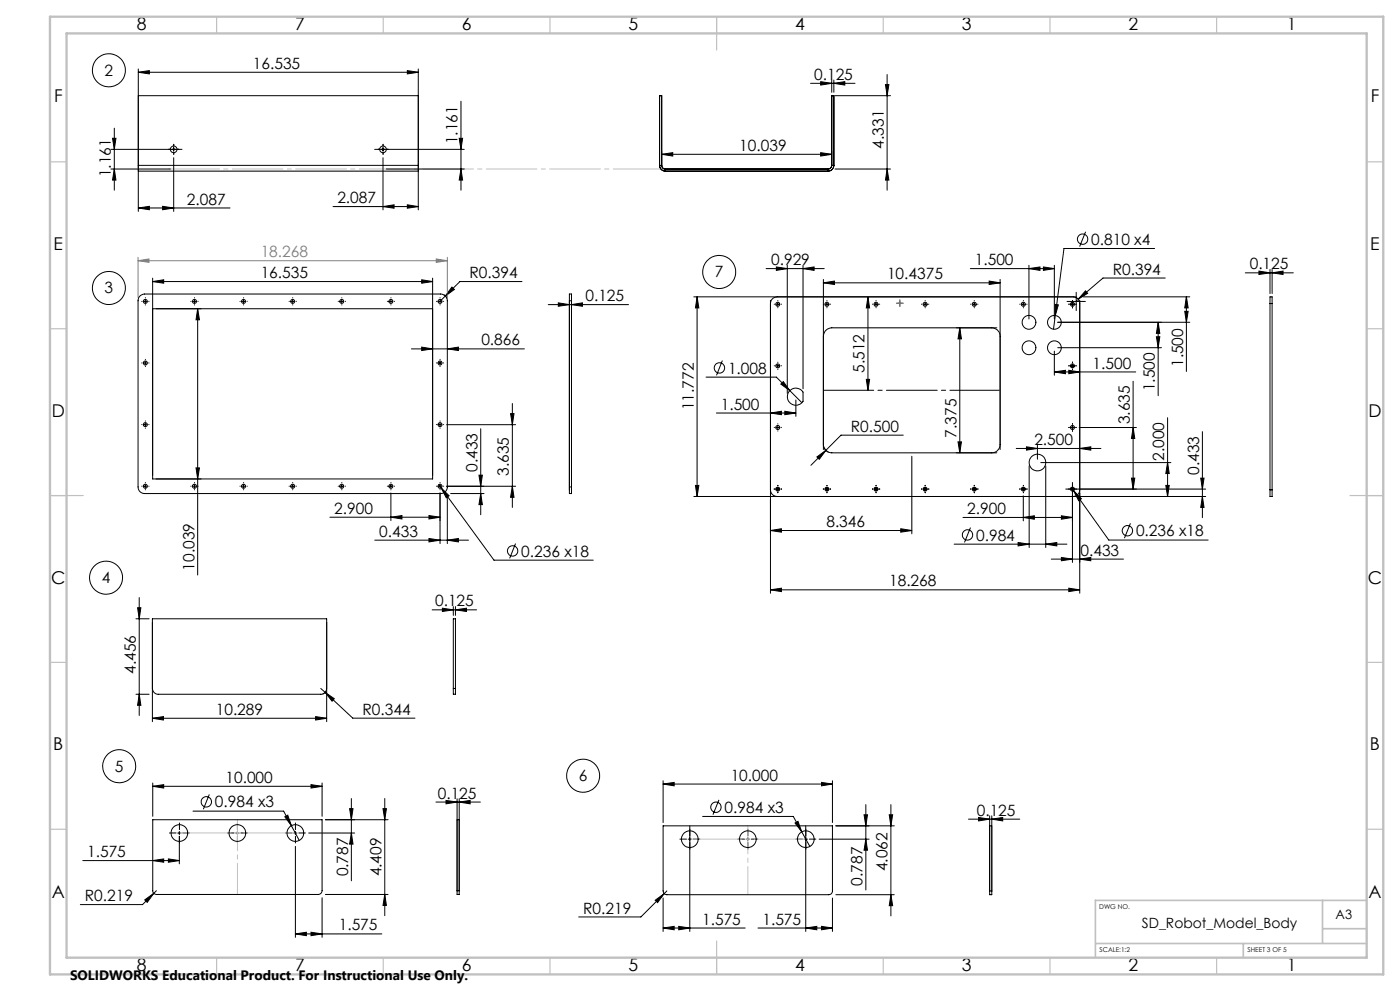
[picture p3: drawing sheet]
<svg xmlns="http://www.w3.org/2000/svg" width="420mm" height="297mm" viewBox="0 0 420 297" stroke-linecap="round" stroke-linejoin="round" font-family="sans-serif">
<g fill="none" stroke="#000" stroke-width=".3">
<path d="M34.3 38.4v18.6M41.5 21.7l3.3-.5v1zM41.5 20.7v29.6M41.5 21.7h84M122.2 21.2l3.3 .5-3.3 .5zM125.5 20.7v29.6M138.3 30.3v26.7M243.2 25h13.3M246.2 24.5l3.3 .5-3.3 .5zM249.5 24v3.7M250.2 25l3.2-.5v1zM250.2 24v3.7"/>
<path d="M250.5 28.7h16.7M265.6 25.4h1.1l-.6 3.3zM266.1 22.3v34.7M33.3 44.8h21.3M33.3 50.7h17.8M33.8 41.4h1l-.5 3.4zM34.3 50.7l.5 3.3h-1zM41.5 50.5v12.9M52.1 44.3v1M52.1 47.3v16.1M112.4 44.8h26.9M114.9 44.3v1"/>
<path d="M114.9 47.3v15.6M115.9 50.7h23.4M125.5 50.5v12.4M137.8 41.4h1l-.5 3.4zM138.3 50.7l.5 3.3h-1zM198.5 46.2l3.3-.4v1zM198.5 45.3v4.4M198.5 46.2h51M246.2 45.8l3.3 .4-3.3 .6zM249.5 45.3v4.4M250.5 50.7h16.7M266.1 50.7l.6 3.3h-1.1z"/>
<path d="M41.5 62.3l3.3-.5v1.1zM41.5 62.3h27.5M48.8 61.8l3.3 .5-3.3 .6zM99.9 61.9h25.6M114.9 61.9l3.3-.5v1zM122.2 61.4l3.3 .5-3.3 .5zM236.2 79.5v38.4M240.9 79.5v37M308.7 79.5v16.1M316.3 79.5v16.1M325.7 69.5l-1.8 4.4M346.4 74.5h-27.2l-3.1 24.1"/>
<path d="M43.1 90.3h1M43.6 89.8v1M45.8 84.4l3.3-.5v1zM45.8 83.4v59.1M45.8 84.4h84M46.8 92.5h13.5M57.8 90.3h1M58.3 89.8v1M59.3 92.5l.5 3.3h-1zM59.3 92.5v79.8M72.6 90.3h1M73.1 89.8v1"/>
<path d="M87.3 90.3h1M87.8 89.8v1M102 90.3h1M102.5 89.8v1M116.8 90.3h1M117.3 89.8v1M126.5 83.9l3.3 .5-3.3 .5zM129.8 83.4v59.1M131.5 90.3h1M132 89.8v1M133.1 88.3l.7 .7 .3 .5M133.6 88.7l-1.4 1.4"/>
<path d="M135.6 86l.7 .7-2.7 2zM156.6 84.4h-18.6l-4.4 4.3M164.5 91.3h24.1M167.5 90.8l3.3 .5-3.3 .5zM170.8 90.3v56.6M171.4 91.3l3.3-.5v1zM171.4 90.3v56.6M208.1 89h114.8M209.1 89l.6 3.3h-1.1zM209.1 89v59.8M229.8 80.5h17.5M231.1 90v87.8"/>
<path d="M232.8 91.2h1M232.9 80l3.3 .5-3.3 .5zM233.3 90.7v1M240.9 80.5l3.3-.5v1zM247 84.8l3.3-.6v1.1zM247 83.7v51M247 84.8h53M247.6 91.2h1M248.1 90.7v1M260.4 89l.5 3.3h-1zM260.4 89v28M262.3 91.2h1"/>
<path d="M262.8 90.7v1M277 91.2h1M277.5 90.7v1M286.9 98.2h12.1M287.9 98.2l.5 3.4h-1zM287.9 98.2v37.5M291.1 80.5h25.2M291.8 91.2h1M292.3 90.7v1M296.8 84.2l3.2 .6-3.2 .5zM300 83.7v51M306.5 91.2h1"/>
<path d="M307 90.7v1M308.7 80.5l3.3-.5v1zM313 80l3.3 .5-3.3 .5zM316.5 91.2l1 .2-.9 3.2zM317.3 96.6h39.6M320.1 90.3h5.5M321.2 91.2h1M321.7 90.7v1M322.7 89.1l1 1M322.9 87.6v5.5M323 90.1l-.1 .2M323.9 90v87.8"/>
<path d="M324.9 89h32M325.6 87.2l.7 .7-2.8 1.8zM347.5 96.6v22M347.5 96.6l.4 3.3h-1zM349.6 83.3h-18.7l-7.4 6.4M355.4 93.3h1l-.5 3.3zM355.9 89l.5 3.3h-1zM355.9 89v22.3M373.6 81.8h14.4M377.7 81.2l3.3 .6-3.3 .5zM381 80.7v7.3M381.6 81.8l3.3-.6v1.1z"/>
<path d="M381.6 80.7v7.3M43.1 108.8h1M43.6 108.3v1M123.4 104.6h33.9M126.5 104l3.3 .6-3.3 .5zM131.5 108.8h1M132 108.3v1M134.2 104.6l3.3-.6v1.1zM211.8 113h21.1l7.7 7.7M216.7 108.1l-1.8 4.4M232.8 109.6h1M233.3 109.1v1"/>
<path d="M234.2 115.1l.8-.7 2 2.7zM238.8 119.9v4.9M259.9 113.7h1l-.5 3.3zM316.3 111.5l3.3-.5v1zM316.3 105.2v7.3M316.3 111.5h24.4M317.3 104.2h31.1M320.6 111l3.3 .5-3.3 .5zM321.2 109.6h1M321.7 109.1v1M339.9 114.3v32.3M346.9 100.9h1l-.4 3.3z"/>
<path d="M43.1 127.3h1M43.6 126.7v1.1M131.5 127.3h1M132 126.7v1.1M134 127.3h20.7M144.2 128.5v25.8M153.2 124h1l-.5 3.3zM153.7 120.9v31.2M214.9 123.8h23.9M231.1 123.8l3.3-.5v1zM232.8 128.1h1M233.3 127.6v1"/>
<path d="M235.4 123.3l3.4 .5-3.4 .5zM245.1 136.9l2.7-1.9-2 2.7zM247.2 134.1l.5 .8 .9 .6M271 130.4h-18.7l-9 9M273.5 136.7v23.3M286.9 135.7h12.1M287.4 132.4h1l-.5 3.3zM304.9 134.4h25.4M307.9 133.9l3.3 .5-3.3 .5zM308.8 139.6v24.5M311.2 133.4v4.2M312.2 138.6h39.1"/>
<path d="M313.7 139.6v24.5M321.2 128.1h1M321.7 127.6v1M323.7 128.1h17.2M323.9 134.4l3.3-.5v1zM339.9 128.1l.5 3.3h-1zM350.3 125.2v23.6M350.3 138.6l.5 3.3h-1.1zM360.7 129.4v25.7M43.1 145.7h1M43.6 145.2v1M46.8 143.5h13.5"/>
<path d="M57.8 145.7h1M58.3 145.2v1M58.8 140.2h1l-.5 3.3zM72.6 145.7h1M73.1 145.2v1M87.3 145.7h1M87.8 145.2v1M99 155h33M102 145.7h1M102.5 145.2v1M116.8 145.7h1M117.3 155l3.3-.5v1z"/>
<path d="M117.3 145.2v1M117.3 147.7v8.3M128.7 154.5l3.3 .5-3.3 .5zM131.5 145.7h1M131.7 145.2l.7 1M132 145.2v1M132 147.7v15.2M132.4 146.2l2.3 2.4-.8 .6zM132.4 146.2l15.8 21.7h29.8M134.2 148.9v14M135.2 147.9h10M143.7 142.4h1l-.5 3.3z"/>
<path d="M144.2 147.9l.5 3.3h-1zM153.7 145.7l.5 3.3h-1zM154.7 145.7h-20.7M208.1 148.8h153.6M208.6 145.5h1.1l-.6 3.3zM231.1 159l3.3-.5v1zM231.1 159h42.4M232.8 146.6h1M233.3 146.1v1M247.6 146.6h1M248.1 146.1v1M262.3 146.6h1"/>
<path d="M262.8 146.1v1M270.2 158.5l3.3 .5-3.3 .5zM277 146.6h1M277.5 146.1v1M288.9 155.1h32.8M291.1 158.1l-1.8 4.5M291.8 146.6h1M292.3 146.1v1M306.5 146.6h1M307 155.1l3.3-.5v1zM307 146.1v1M307 148.6v7.5"/>
<path d="M318.4 154.6l3.3 .5-3.3 .5zM319.7 146.6h42M321.4 146.1l11.2 15.8h29.8M321.7 144.6v24M322.1 147.1l2.3 2.4-.8 .6zM339.1 156.8l-1.8 4.5M339.4 143.3h1l-.5 3.3zM349.7 145.5h1.1l-.5 3.3zM360.2 143.3h1l-.5 3.3zM360.7 148.8l.5 3.3h-1zM41.8 179.1v35.3M112.4 161.9h28.1"/>
<path d="M128.7 161.4l3.3 .5-3.3 .5zM134.2 161.9l3.3-.5v1zM154.7 162.9l-1.8 4.5M231.1 176.8l3.3-.5v1zM231.1 176.8h92.8M286.2 163.1h33.9M305.4 162.6l3.4 .5-3.4 .5zM313.7 163.1l3.3-.5v1zM315.4 167.6h21.6M318.4 167.1l3.3 .5-3.3 .5zM320.6 176.3l3.3 .5-3.3 .5zM323.9 167.6l3.3-.5v1z"/>
<path d="M40.8 185.5h3.9M41.3 182.1h1l-.5 3.4zM45.7 186.4v29.9M98 186.4v29.9M129.6 182.8h13.4M132.7 182.3l3.3 .5-3.3 .5zM136 181.8v2.6M136.6 182.8l3.3-.5v1zM136.6 181.8v2.6M40.8 208.1h3.9M41.8 208.1l.5 3.3h-1zM45.7 215.3l3.3-.5v1z"/>
<path d="M45.7 215.3h52.3M94.7 214.8l3.3 .5-3.3 .5zM96.2 206.3l1.3 1.2M97.5 207.5l2.8 1.9-.7 .7zM97.5 207.5l8.3 7.7h18.7M97.8 207.2l-1 .8M45.8 235.7l3.3-.5v1zM45.8 234.7v9.9M45.8 235.7h50.8M62.8 238.1l-1.8 4.4M93.3 235.2l3.3 .5-3.3 .5zM96.6 234.7v9.9"/>
<path d="M105.4 239.3v24.7M115.4 239.3v35.1M133.8 239.9l3.3 .5-3.3 .5zM137.1 239.4v27.6M137.8 239.4v27.6M198.9 235l3.3-.5v1zM198.9 234v12.5M198.9 235h50.8M215.7 239.7l-1.8 4.5M246.5 234.5l3.2 .5-3.2 .5zM249.7 234v12.5M24.8 257.9h29"/>
<path d="M45.8 257.9l3.3-.5v1zM50.5 257.4l3.3 .5-3.3 .5zM53.3 249.7h1M53.8 249.2v1M53.8 250.6v8.3M57.9 243.1h27.2l4.7 8.8M70.7 249.7h1M71.2 249.2v1M85.4 244.8l.9-.5 1.1 3.2zM88.1 249.7h1M88.6 249.2v1M88.6 253.6v27.3"/>
<path d="M92.6 249.7h13.8M104.9 242.4h1l-.5 3.3zM105.4 249.7l.5 3.3h-1zM114.9 242.4h1l-.5 3.3zM116.4 245.7h-18.8M130.8 240.4h13.3M137.8 240.4l3.2-.5v1zM206.4 251.5h1M206.9 247.5v31.6M210.8 244.7h27.2l2.5 4.6M223.8 251.5h1M224.3 251v1"/>
<path d="M238.5 246.7l.9-.5 1.1 3.1zM240.5 249.3l2.5 4.4M241.2 251.5h1.1M241.7 247.5v31.6M245.7 251.5h15M259.2 244.2h1l-.4 3.3zM259.8 251.5l.4 3.3h-1zM259.8 241.2v25.5M266.8 244.2h1l-.5 3.3zM267.3 241.2v33.3M268.3 247.5h-17.5M290.5 245.5h15.4"/>
<path d="M293.6 245l3.3 .5-3.3 .5zM296.9 244.5v22.6M297.5 245.5l3.3-.5v1zM297.5 244.5v22.6M43.4 269.7l2.7-2-1.9 2.7zM46.9 266.9l-4.1 4.2h-18.7M88.6 279.9l3.3-.5v1zM88.6 279.9h25.9M93.3 279.4l3.3 .5-3.3 .5zM96.6 269.1v11.8M97.6 268.1h18.8M115.4 268.1l.5 3.3h-1z"/>
<path d="M196.6 269.8l2.6-2-1.9 2.7zM198.9 278.1l3.3-.5v1.1zM198.9 269.1v10M198.9 278.1h24.7M200.1 267l-7.8 7.8h-18.7M203.6 277.6l3.3 .5-3.3 .6zM227.4 278.1h22.3M241.7 278.1l3.3-.5v1.1zM246.5 277.6l3.2 .5-3.2 .6zM249.7 269.1v10M250.8 268.1h17.5M267.3 268.1l.5 3.3h-1z"/>
<circle cx="32.7" cy="21.1" r="5"/>
<circle cx="324.8" cy="71.7" r="1.55"/>
<circle cx="32.7" cy="86.3" r="4.9"/>
<circle cx="215.8" cy="81.5" r="4.9"/>
<circle cx="215.8" cy="110.3" r="1.55"/>
<circle cx="338.2" cy="159.1" r="1.55"/>
<circle cx="31.8" cy="173.1" r="4.9"/>
<circle cx="153.8" cy="165.1" r="1.55"/>
<circle cx="290.3" cy="160.3" r="1.55"/>
<circle cx="35.8" cy="229.6" r="5"/>
<circle cx="175" cy="232.5" r="4.9"/>
<circle cx="61.9" cy="240.3" r="1.55"/>
<circle cx="214.8" cy="241.9" r="1.55"/>
</g>
<path d="M41.4 78.1l3.3-.5v1zM41.4 77.1v12M41.4 78.1h92.8M130.9 77.6l3.3 .5-3.3 .5zM134.2 77.1v12" fill="none" stroke="#808080" stroke-width=".3"/>
<g fill="none" stroke="#000" stroke-width=".3" stroke-dasharray="15.2 1.3 1.3 1.3">
<path d="M51.1 44.7h-.5M52.1 43.7v-.5M52.1 45.7v.5M53.1 44.7h.5M113.9 44.7h-.5M114.9 43.7v-.5M114.9 45.7v.5M115.9 44.7h.5M42.6 90.3h-.1M43.6 89.3v-.1M43.6 91.3v.1M44.6 90.3h.1"/>
<path d="M57.4 90.3h-.1M58.4 89.3v-.1M58.4 91.3v.1M59.4 90.3h.1M72.1 90.3h-.1M73.1 89.3v-.1M73.1 91.3v.1M74.1 90.3h.1M86.8 90.3h-.1M87.8 89.3v-.1M87.8 91.3v.1M88.8 90.3h.1"/>
<path d="M101.6 90.3h-.1M102.6 89.3v-.1M102.6 91.3v.1M103.6 90.3h.1M116.3 90.3h-.1M117.3 89.3v-.1M117.3 91.3v.1M118.3 90.3h.1M131 90.3h-.1M132 89.3v-.1M132 91.3v.1M133 90.3h.1"/>
<path d="M232.4 91.2h-.1M233.4 90.2v-.1M233.4 92.2v.1M234.4 91.2h.1M247.1 91.2h-.1M248.1 90.2v-.1M248.1 92.2v.1M249.1 91.2h.1M261.8 91.2h-.1M262.8 90.2v-.1M262.8 92.2v.1M263.8 91.2h.1"/>
<path d="M276.6 91.2h-.1M277.6 90.2v-.1M277.6 92.2v.1M278.6 91.2h.1M291.3 91.2h-.1M292.3 90.2v-.1M292.3 92.2v.1M293.3 91.2h.1M306 91.2h-.1M307 90.2v-.1M307 92.2v.1M308 91.2h.1"/>
<path d="M320.8 91.2h-.1M321.8 92.2v.1M321.8 90.2v-.1M322.8 91.2h.1M42.6 108.8h-.1M43.6 107.8v-.1M43.6 109.8v.1M44.6 108.8h.1M131 108.8h-.1M132 107.8v-.1M132 109.8v.1M133 108.8h.1"/>
<path d="M232.4 109.6h-.1M233.4 108.6v-.1M233.4 110.6v.1M234.4 109.6h.1M320.8 109.6h-.1M321.8 110.6v.1M321.8 108.6v-.1M322.8 109.6h.1M42.6 127.2h-.1M43.6 126.2v-.1M43.6 128.2v.1M44.6 127.2h.1"/>
<path d="M131 127.2h-.1M132 126.2v-.1M132 128.2v.1M133 127.2h.1M232.4 128.1h-.1M233.4 127.1v-.1M233.4 129.1v.1M234.4 128.1h.1M320.8 128.1h-.1M321.8 129.1v.1M321.8 127.1v-.1M322.8 128.1h.1"/>
<path d="M42.6 145.7h-.1M43.6 144.7v-.1M43.6 146.7v.1M44.6 145.7h.1M57.4 145.7h-.1M58.4 144.7v-.1M58.4 146.7v.1M59.4 145.7h.1M72.1 145.7h-.1M73.1 144.7v-.1M73.1 146.7v.1M74.1 145.7h.1"/>
<path d="M86.8 145.7h-.1M87.8 144.7v-.1M87.8 146.7v.1M88.8 145.7h.1M101.6 145.7h-.1M102.6 144.7v-.1M102.6 146.7v.1M103.6 145.7h.1M116.3 145.7h-.1M117.3 144.7v-.1M117.3 146.7v.1M118.3 145.7h.1"/>
<path d="M131 145.7h-.1M132 144.7v-.1M132 146.7v.1M133 145.7h.1M232.4 146.6h-.1M233.4 147.6v.1M233.4 145.6v-.1M234.4 146.6h.1M247.1 146.6h-.1M248.1 147.6v.1M248.1 145.6v-.1M249.1 146.6h.1"/>
<path d="M261.8 146.6h-.1M262.8 147.6v.1M262.8 145.6v-.1M263.8 146.6h.1M276.6 146.6h-.1M277.6 147.6v.1M277.6 145.6v-.1M278.6 146.6h.1M291.3 146.6h-.1M292.3 147.6v.1M292.3 145.6v-.1M293.3 146.6h.1"/>
<path d="M306 146.6h-.1M307 147.6v.1M307 145.6v-.1M308 146.6h.1M320.8 146.6h-.1M321.8 147.6v.1M321.8 145.6v-.1M322.8 146.6h.1M52.8 249.6h-2M53.8 248.6v-2M53.8 250.6v2M54.8 249.6h2"/>
<path d="M70.2 249.6h-2M71.2 248.6v-2M71.2 250.6v2M72.2 249.6h2M87.6 249.6h-2M88.6 248.6v-2M88.6 250.6v2M89.6 249.6h2M206 251.5h-2M207 250.5v-2M207 252.5v2M208 251.5h2"/>
<path d="M223.4 251.5h-2M224.4 250.5v-2M224.4 252.5v2M225.4 251.5h2M240.8 251.5h-2M241.8 250.5v-2M241.8 252.5v2M242.8 251.5h2"/>
</g>
<path d="M299.8 117h-52.5" fill="none" stroke="#000" stroke-width=".3" stroke-dasharray="15.2 1.3 1.3 1.3" stroke-dashoffset=".4"/>
<path d="M269.5 90.9h-.5M270 91.4v.5M270 90.4v-.5M270.5 90.9h.5" fill="none" stroke="#808000" stroke-width=".3" stroke-dasharray="15.2 1.3 1.3 1.3"/>
<path d="M269.5 90.9h.9M269.9 90.4v1" fill="none" stroke="#808000" stroke-width=".3"/>
<path d="M53.8 249.6h34.8M241.8 251.5h-34.8" fill="none" stroke="#c0c0c0" stroke-width=".3" stroke-dasharray="15.2 1.3 1.3 1.3" stroke-dashoffset="-.3"/>
<path d="M71.2 245.6v22.4" fill="none" stroke="#c0c0c0" stroke-width=".3" stroke-dasharray="15.2 1.3 1.3 1.3" stroke-dashoffset="5.9"/>
<path d="M199.6 50.6h-149.4" fill="none" stroke="#c0c0c0" stroke-width=".3" stroke-dasharray="15.2 1.3 1.3 1.3" stroke-dashoffset="-.4"/>
<path d="M224.4 247.5v20.6" fill="none" stroke="#c0c0c0" stroke-width=".3" stroke-dasharray="15.2 1.3 1.3 1.3" stroke-dashoffset="6.8"/>
<g fill="none" stroke="#c0c0c0" stroke-width=".35">
<path d="M65 5v5M115 5v5M165 5v5M215 5v10M265 5v5M315 5v5M365 5v5M15 48.5h5M410 48.5h5M15 98.5h5M410 98.5h5M15 148.5h10"/>
<path d="M405 148.5h10M15 198.5h5M410 198.5h5M15 248.5h5M410 248.5h5M65 287v5M115 287v5M165 287v5M215 282v10M265 287v5M315 287v5M365 287v5"/>
</g>
<path d="M396.8 269.8v12.8M396.8 278.3h13M409.8 269.8h-81.2v17M328.8 282.8h81.2M373 282.8v4.2" fill="none" stroke="#c0c0c0" stroke-width=".5"/>
<path d="M15 5h400v287h-400zM20 10h390v277h-390z" fill="none" stroke="#c0c0c0" stroke-width=".7"/>
<g fill="#000">
<path d="M33.8 41.4h1l-.5 3.4zM34.3 50.7l.5 3.3h-1zM265.6 25.4h1.1l-.6 3.3zM266.1 50.7l.6 3.3h-1.1z"/>
<path d="M137.8 41.4h1l-.5 3.4zM138.3 50.7l.5 3.3h-1z"/>
<path d="M198.5 46.2l3.3-.4v1zM246.2 45.8l3.3 .4-3.3 .6z"/>
<path d="M45.8 84.4l3.3-.5v1zM126.5 83.9l3.3 .5-3.3 .5zM128.7 161.4l3.3 .5-3.3 .5zM134.2 161.9l3.3-.5v1z"/>
<path d="M287.9 98.2l.5 3.4h-1zM287.4 132.4h1l-.5 3.3z"/>
<path d="M296.8 84.2l3.2 .6-3.2 .5zM247 84.8l3.3-.6v1.1z"/>
<path d="M134.2 104.6l3.3-.6v1.1zM126.5 104l3.3 .6-3.3 .5z"/>
<path d="M259.9 113.7h1l-.5 3.3zM260.4 89l.5 3.3h-1z"/>
<path d="M153.2 124h1l-.5 3.3zM153.7 145.7l.5 3.3h-1z"/>
<path d="M231.1 123.8l3.3-.5v1zM235.4 123.3l3.4 .5-3.4 .5z"/>
<path d="M128.7 154.5l3.3 .5-3.3 .5zM117.3 155l3.3-.5v1z"/>
<path d="M270.2 158.5l3.3 .5-3.3 .5zM231.1 159l3.3-.5v1zM313.7 163.1l3.3-.5v1zM305.4 162.6l3.4 .5-3.4 .5z"/>
<path d="M318.4 154.6l3.3 .5-3.3 .5zM307 155.1l3.3-.5v1z"/>
<path d="M339.4 143.3h1l-.5 3.3zM339.9 128.1l.5 3.3h-1zM355.4 93.3h1l-.5 3.3zM355.9 89l.5 3.3h-1zM208.6 145.5h1.1l-.6 3.3zM209.1 89l.6 3.3h-1.1zM143.7 142.4h1l-.5 3.3zM144.2 147.9l.5 3.3h-1zM59.3 92.5l.5 3.3h-1zM58.8 140.2h1l-.5 3.3z"/>
<path d="M360.2 143.3h1l-.5 3.3zM360.7 148.8l.5 3.3h-1zM347.5 96.6l.4 3.3h-1zM346.9 100.9h1l-.4 3.3zM350.3 138.6l.5 3.3h-1.1zM349.7 145.5h1.1l-.5 3.3z"/>
<path d="M231.1 176.8l3.3-.5v1zM320.6 176.3l3.3 .5-3.3 .5zM232.9 80l3.3 .5-3.3 .5zM240.9 80.5l3.3-.5v1zM308.7 80.5l3.3-.5v1zM313 80l3.3 .5-3.3 .5z"/>
<path d="M318.4 167.1l3.3 .5-3.3 .5zM323.9 167.6l3.3-.5v1zM316.3 111.5l3.3-.5v1zM320.6 111l3.3 .5-3.3 .5zM307.9 133.9l3.3 .5-3.3 .5zM323.9 134.4l3.3-.5v1z"/>
<path d="M93.3 235.2l3.3 .5-3.3 .5zM45.8 235.7l3.3-.5v1zM137.8 240.4l3.2-.5v1zM133.8 239.9l3.3 .5-3.3 .5zM136.6 182.8l3.3-.5v1zM132.7 182.3l3.3 .5-3.3 .5zM48.8 61.8l3.3 .5-3.3 .6zM41.5 62.3l3.3-.5v1.1zM381.6 81.8l3.3-.6v1.1zM377.7 81.2l3.3 .6-3.3 .5zM171.4 91.3l3.3-.5v1zM167.5 90.8l3.3 .5-3.3 .5zM246.5 234.5l3.2 .5-3.2 .5zM198.9 235l3.3-.5v1zM203.6 277.6l3.3 .5-3.3 .6zM198.9 278.1l3.3-.5v1.1zM297.5 245.5l3.3-.5v1zM293.6 245l3.3 .5-3.3 .5z"/>
<path d="M50.5 257.4l3.3 .5-3.3 .5zM45.8 257.9l3.3-.5v1z"/>
<path d="M85.4 244.8l2 2.7-1.1-3.2zM43.4 269.7l.8 .7 1.9-2.7zM45.7 215.3l3.3-.5v1zM94.7 214.8l3.3 .5-3.3 .5zM97.5 207.5l2.1 2.6 .7-.7zM41.5 21.7l3.3-.5v1zM122.2 21.2l3.3 .5-3.3 .5zM114.9 61.9l3.3-.5v1zM122.2 61.4l3.3 .5-3.3 .5zM246.2 24.5l3.3 .5-3.3 .5zM250.2 25l3.2-.5v1zM325.6 87.2l-2.1 2.5 2.8-1.8zM245.1 136.9l.7 .8 2-2.7zM322.1 147.1l1.5 3 .8-.6zM235 114.4l-.8 .7 2.8 2zM316.5 91.2l.1 3.4 .9-3.2zM135.6 86l-2 2.7 2.7-2zM132.4 146.2l1.5 3 .8-.6zM238.5 246.7l2 2.6-1.1-3.1zM196.6 269.8l.7 .7 1.9-2.7z"/>
<path d="M105.4 249.7l.5 3.3h-1zM104.9 242.4h1l-.5 3.3zM41.8 208.1l.5 3.3h-1zM41.3 182.1h1l-.5 3.4zM259.8 251.5l.4 3.3h-1zM259.2 244.2h1l-.4 3.3z"/>
<path d="M88.6 279.9l3.3-.5v1zM93.3 279.4l3.3 .5-3.3 .5z"/>
<path d="M115.4 268.1l.5 3.3h-1zM114.9 242.4h1l-.5 3.3z"/>
<path d="M241.7 278.1l3.3-.5v1.1zM246.5 277.6l3.2 .5-3.2 .6z"/>
<path d="M267.3 268.1l.5 3.3h-1zM266.8 244.2h1l-.5 3.3z"/>
</g>
<path d="M41.4 78.1l3.3-.5v1zM130.9 77.6l3.3 .5-3.3 .5z" fill="#808080"/>
<g fill="none" stroke="#000" stroke-width=".3">
<path d="M41.5 49.6v1.7h84v-1.7M41.5 49.6h84M41.5 49.6v-20.9h84v20.9M197.9 49.6a1.75 1.75 0 0 0 1.7 1.7M197.9 49.6h.6M197.9 49.6v-20.9h.6v20.9M198.5 49.6a1.09 1.09 0 0 0 1.1 1.1M199.6 51.3h48.8M199.6 50.7v.6M199.6 50.7h48.8M248.4 50.7v.6M249.5 49.6a1.15 1.15 0 0 1-1.1 1.1"/>
<path d="M249.5 49.6h.7M249.5 49.6v-20.9h.7v20.9M250.2 49.6a1.75 1.75 0 0 1-1.8 1.7M42 88.7l1.4-.6h88.8a2.05 2.05 0 0 1 2 2v55.8a1.99 1.99 0 0 1-2 2h-88.8a1.93 1.93 0 0 1-2-2v-55.8l.2-.7zM45.8 92.5h84v51h-84zM170.8 90.1v-2h.7v2M170.8 90.1h.7M170.8 90.1v55.8M171.5 90.1v55.8M231.7 89.6l1.5-.6h88.7a1.99 1.99 0 0 1 2 2v55.8a1.99 1.99 0 0 1-2 2h-88.7a1.99 1.99 0 0 1-2.1-2v-55.8l.2-.8zM247.6 99.2l.7-.6 1.3-.4h47.9a2.51 2.51 0 0 1 2.5 2.6v32.4a2.57 2.57 0 0 1-2.5 2.5h-47.9a2.57 2.57 0 0 1-2.6-2.5v-32.4zM381 91v-2h.6v2"/>
<path d="M381 91h.6M381 91v55.8M381.6 91v55.8M236.9 117.2a2.51 2.51 0 0 1 4 .3v2.8a2.55 2.55 0 0 1-3.7 .6 2.55 2.55 0 0 1-.3-3.7zM170.8 145.9v2h.7v-2M170.8 145.9h.7M381 146.8v2h.6v-2M381 146.8h.6M45.7 185.5h52.3v20.8a1.75 1.75 0 0 1-1.8 1.8h-48.7a1.75 1.75 0 0 1-1.8-1.8zM136 206.3v1.8h.6v-1.8M136 206.3v-20.8h.6v20.8M136 206.3h.6"/>
<path d="M45.8 245.7h50.8v21.2a1.21 1.21 0 0 1-1.1 1.2h-48.6a1.15 1.15 0 0 1-1.1-1.2zM198.9 247.5h50.8v19.5a1.09 1.09 0 0 1-1.1 1.1h-48.5a1.09 1.09 0 0 1-1.2-1.1zM137.1 266.9v1.2h.7v-1.2M137.1 266.9v-21.2h.7v21.2M137.1 266.9h.7M296.9 267v1.1h.6v-1.1M296.9 267v-19.5h.6v19.5M296.9 267h.6"/>
<circle cx="52.1" cy="44.8" r=".99"/>
<circle cx="114.9" cy="44.8" r="1"/>
<circle cx="43.6" cy="90.3" r=".59"/>
<circle cx="58.3" cy="90.3" r=".59"/>
<circle cx="73.1" cy="90.3" r=".6"/>
<circle cx="87.8" cy="90.3" r=".59"/>
<circle cx="102.5" cy="90.3" r=".6"/>
<circle cx="117.3" cy="90.3" r=".6"/>
<circle cx="132" cy="90.3" r=".59"/>
<circle cx="233.3" cy="91.2" r=".6"/>
<circle cx="248.1" cy="91.2" r=".61"/>
<circle cx="262.8" cy="91.2" r=".61"/>
<circle cx="277.5" cy="91.2" r=".6"/>
<circle cx="292.3" cy="91.2" r=".61"/>
<circle cx="307" cy="91.2" r=".6"/>
<circle cx="308.7" cy="96.6" r="2.07"/>
<circle cx="316.3" cy="96.6" r="2.07"/>
<circle cx="321.7" cy="91.2" r=".6"/>
<circle cx="43.6" cy="108.8" r=".6"/>
<circle cx="132" cy="108.8" r=".6"/>
<circle cx="233.3" cy="109.7" r=".59"/>
<circle cx="308.7" cy="104.2" r="2.07"/>
<circle cx="316.3" cy="104.2" r="2.07"/>
<circle cx="321.7" cy="109.7" r=".59"/>
<circle cx="43.6" cy="127.3" r=".59"/>
<circle cx="132" cy="127.3" r=".59"/>
<circle cx="233.3" cy="128.1" r=".6"/>
<circle cx="311.2" cy="138.6" r="2.5"/>
<circle cx="321.7" cy="128.1" r=".6"/>
<circle cx="43.6" cy="145.7" r=".6"/>
<circle cx="58.3" cy="145.7" r=".6"/>
<circle cx="73.1" cy="145.7" r=".61"/>
<circle cx="87.8" cy="145.7" r=".6"/>
<circle cx="102.5" cy="145.7" r=".61"/>
<circle cx="117.3" cy="145.7" r=".61"/>
<circle cx="132" cy="145.7" r=".6"/>
<circle cx="233.3" cy="146.6" r=".59"/>
<circle cx="248.1" cy="146.6" r=".6"/>
<circle cx="262.8" cy="146.6" r=".6"/>
<circle cx="277.5" cy="146.6" r=".59"/>
<circle cx="292.3" cy="146.6" r=".6"/>
<circle cx="307" cy="146.6" r=".59"/>
<circle cx="321.7" cy="146.6" r=".59"/>
<circle cx="53.8" cy="249.7" r="2.49"/>
<circle cx="71.2" cy="249.7" r="2.5"/>
<circle cx="88.6" cy="249.7" r="2.5"/>
<circle cx="206.9" cy="251.5" r="2.5"/>
<circle cx="224.3" cy="251.5" r="2.5"/>
<circle cx="241.7" cy="251.5" r="2.5"/>
</g>
<g font-size="5.3">
<text x="41" y="8.9">8</text>
<text x="88.5" y="8.9">7</text>
<text x="138.5" y="8.9">6</text>
<text x="188.5" y="8.9">5</text>
<text x="238.5" y="8.9">4</text>
<text x="288.5" y="8.9">3</text>
<text x="338.5" y="8.9">2</text>
<text x="386" y="8.9">1</text>
<text x="16.2" y="30.7">F</text>
<text x="411.2" y="30.7">F</text>
<text x="16.1" y="74.9">E</text>
<text x="411.1" y="74.9">E</text>
<text x="15.5" y="124.9">D</text>
<text x="410.5" y="124.9">D</text>
<text x="15.4" y="174.9">C</text>
<text x="410.4" y="174.9">C</text>
<text x="16" y="224.9">B</text>
<text x="411" y="224.9">B</text>
<text x="15.5" y="269.2">A</text>
<text x="410.5" y="269.2">A</text>
<text x="41" y="290.9">8</text>
<text x="88.5" y="290.9">7</text>
<text x="138.5" y="290.9">6</text>
<text x="188.5" y="290.9">5</text>
<text x="238.5" y="290.9">4</text>
<text x="288.5" y="290.9">3</text>
<text x="338.5" y="290.9">2</text>
<text x="386" y="290.9">1</text>
</g>
<g font-size="4.7">
<text x="31.4" y="22.7">2</text>
<text x="75.9" y="20.6">16.535</text>
<text x="244.2" y="24">0.125</text>
<text x="137.3" y="43.2" transform="rotate(-90 137.3 43.2)">1.161</text>
<text x="221.8" y="45.2">10.039</text>
<text x="265.1" y="44.6" transform="rotate(-90 265.1 44.6)">4.331</text>
<text x="33.3" y="53.1" transform="rotate(-90 33.3 53.1)">1.161</text>
<text x="56.1" y="61.3">2.087</text>
<text x="101.2" y="60.9">2.087</text>
<text x="327.4" y="73.4">0.810 x4</text>
<text x="78.2" y="83.3">16.535</text>
<text x="140.9" y="83.3">R0.394</text>
<text x="214.5" y="83.2">7</text>
<text x="231.3" y="79.5">0.929</text>
<text x="266.1" y="83.7">10.4375</text>
<text x="292.4" y="79.5">1.500</text>
<text x="333.8" y="82.3">R0.394</text>
<text x="374.9" y="80.7">0.125</text>
<text x="31.4" y="88">3</text>
<text x="175.6" y="90.3">0.125</text>
<text x="144.4" y="103.5">0.866</text>
<text x="218.4" y="112">1.008</text>
<text x="259.4" y="111.8" transform="rotate(-90 259.4 111.8)">5.512</text>
<text x="327.8" y="110.4">1.500</text>
<text x="354.9" y="110" transform="rotate(-90 354.9 110)">1.500</text>
<text x="346.5" y="117.3" transform="rotate(-90 346.5 117.3)">1.500</text>
<text x="208.1" y="122.9" transform="rotate(-90 208.1 122.9)">11.772</text>
<text x="216.2" y="122.7">1.500</text>
<text x="255.2" y="129.4">R0.500</text>
<text x="286.9" y="131.1" transform="rotate(-90 286.9 131.1)">7.375</text>
<text x="338.9" y="127.2" transform="rotate(-90 338.9 127.2)">3.635</text>
<text x="310.3" y="133.4">2.500</text>
<text x="143.2" y="141.4" transform="rotate(-90 143.2 141.4)">0.433</text>
<text x="152.7" y="142.6" transform="rotate(-90 152.7 142.6)">3.635</text>
<text x="349.3" y="138.1" transform="rotate(-90 349.3 138.1)">2.000</text>
<text x="359.7" y="142.3" transform="rotate(-90 359.7 142.3)">0.433</text>
<text x="100.3" y="154">2.900</text>
<text x="290.2" y="154.1">2.900</text>
<text x="113.8" y="160.9">0.433</text>
<text x="247.9" y="158">8.346</text>
<text x="340.8" y="160.8">0.236 x18</text>
<text x="156.4" y="166.8">0.236 x18</text>
<text x="292.8" y="162">0.984</text>
<text x="324.1" y="166.5">0.433</text>
<text x="58.3" y="171" transform="rotate(-90 58.3 171)">10.039</text>
<text x="30.5" y="174.8">4</text>
<text x="266.7" y="175.8">18.268</text>
<text x="130.5" y="181.7">0.125</text>
<text x="40.8" y="202" transform="rotate(-90 40.8 202)">4.456</text>
<text x="64.7" y="214.2">10.289</text>
<text x="108.7" y="214.2">R0.344</text>
<text x="34.5" y="231.3">5</text>
<text x="219.2" y="234">10.000</text>
<text x="67.6" y="234.6">10.000</text>
<text x="131.3" y="239.4">0.125</text>
<text x="173.7" y="234.1">6</text>
<text x="64.5" y="242">0.984 x3</text>
<text x="217.4" y="243.6">0.984 x3</text>
<text x="293" y="244.5">0.125</text>
<text x="26.1" y="256.9">1.575</text>
<text x="104.4" y="262.7" transform="rotate(-90 104.4 262.7)">0.787</text>
<text x="114.4" y="262.7" transform="rotate(-90 114.4 262.7)">4.409</text>
<text x="266.3" y="261.2" transform="rotate(-90 266.3 261.2)">4.062</text>
<text x="258.7" y="265.4" transform="rotate(-90 258.7 265.4)">0.787</text>
<text x="25.4" y="270.1">R0.219</text>
<text x="174.9" y="273.8">R0.219</text>
<text x="101.6" y="278.9">1.575</text>
<text x="210.6" y="277.1">1.575</text>
<text x="228.7" y="277.1">1.575</text>
</g>
<text font-size="4.7" fill="#808080" x="78.2" y="77.1">18.268</text>
<text font-size="4.2" x="342.6" y="278">SD_Robot_Model_Body</text>
<text font-size="4.1" x="21" y="293.7">SOLIDWORKS Educational Product. For Instructional Use Only.</text>
<text font-size="3.9" x="400.7" y="275.3">A3</text>
<g font-size="2">
<text x="329.8" y="272.3">DWG NO.</text>
<text x="329.9" y="285.4">SCALE:1:2</text>
<text x="374.3" y="285.4">SHEET 3 OF 5</text>
</g>
</svg>
